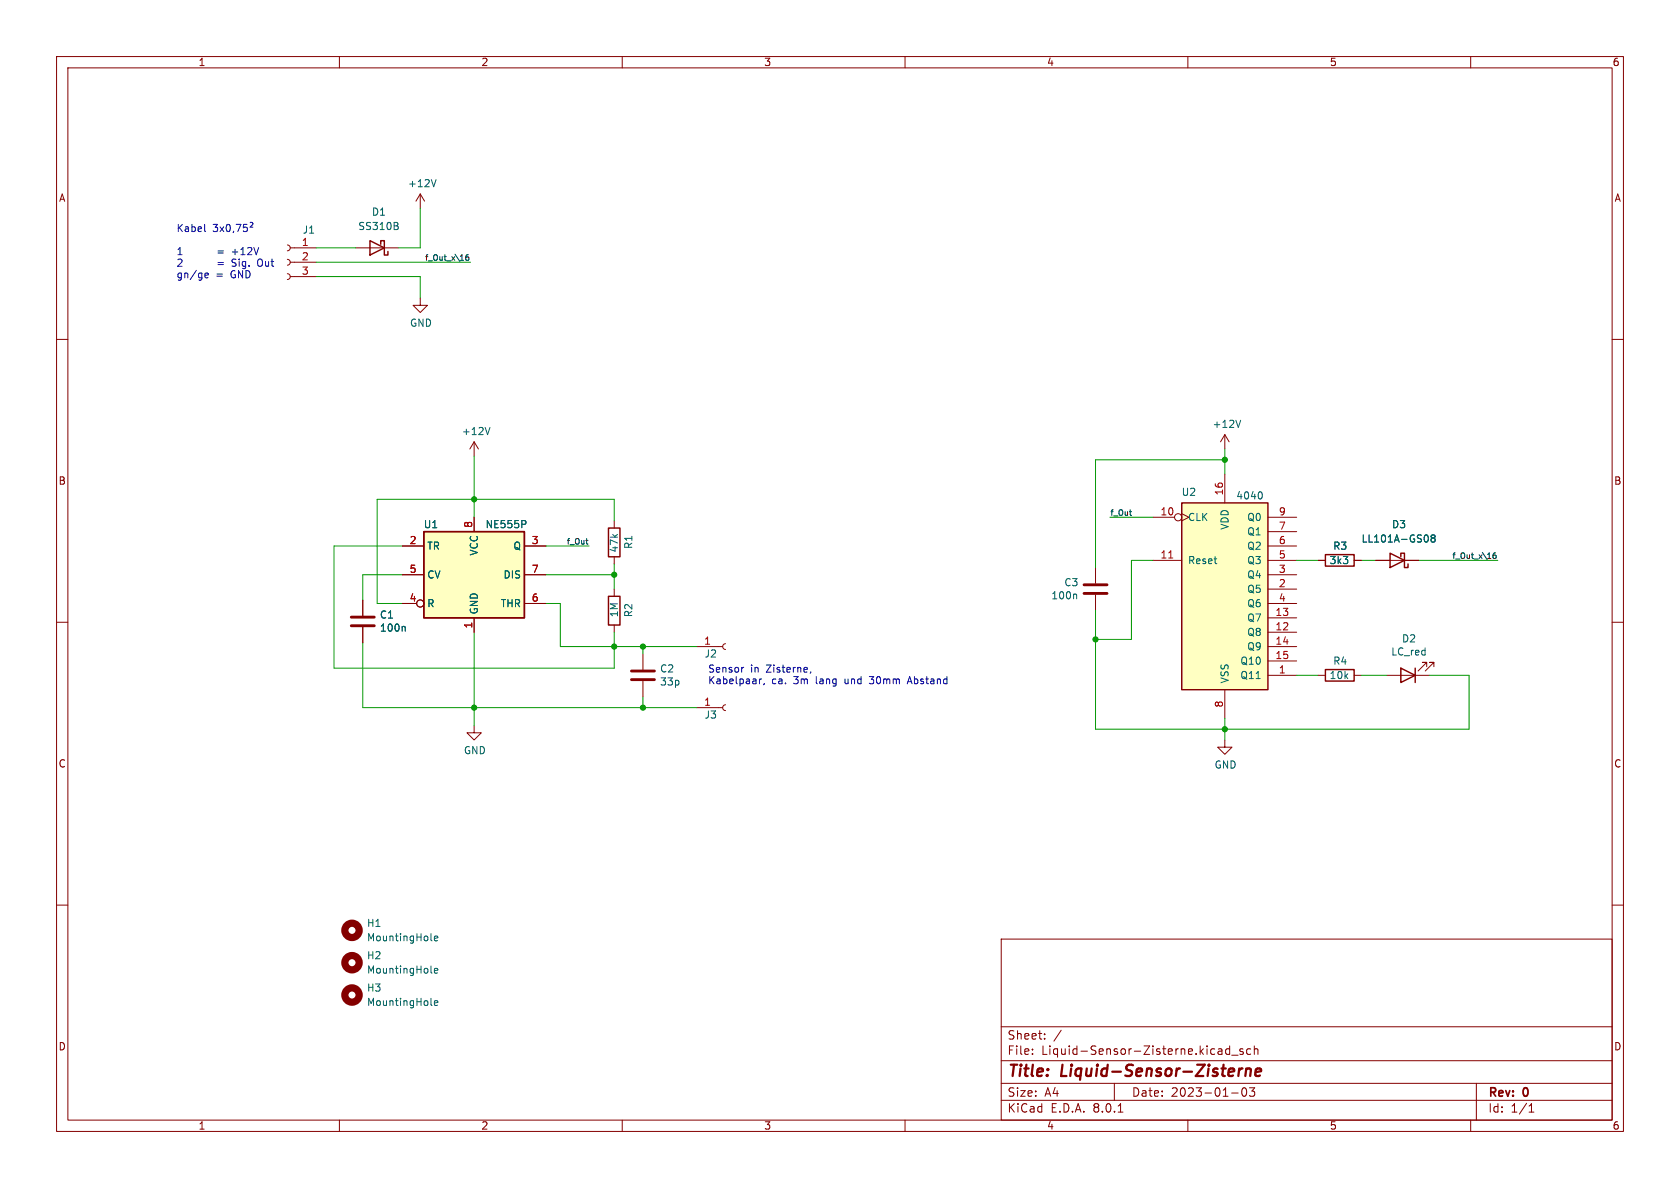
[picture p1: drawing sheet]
<svg xmlns="http://www.w3.org/2000/svg" width="297mm" height="210mm" viewBox="0 0 297 210" stroke-linecap="round" stroke-linejoin="round" font-family="sans-serif">
<g fill="none" stroke="#840000" stroke-width=".18">
<path d="M10 10h277v190h-277zM12 12h273v186h-273zM60 10v2M110 10v2M160 10v2M210 10v2M260 10v2M10 60h2M74.3 52.7v1.3h1.3l-1.3 1.2-1.3-1.2h1.3M285 60h2M83.8 78.1l-.7 1.3M83.8 78.1v2.5"/>
<path d="M83.8 78.1l.8 1.3M233 99.1h1.3M239.4 99.1h1.3M10 110h2M285 110h2M10 160h2M285 160h2M177 166h108v32h-108zM60 198v2M110 198v2M160 198v2M177 194.5h108"/>
<path d="M177 191.5h108M177 187.5h108M177 181.5h108M182.5 186.3v.1M182.5 185.5v.1M184.7 183.6v.1M184.7 182.8v.1M187.6 182.1l-1.3 2M197 191.5v3M197.7 196.6h.8M210 198v2M215.5 185.4h.3l.2 .2v.8"/>
<path d="M216 186.3l-.5 .1M216 185.8h-.5M217.4 185.5l-.4-.1-.3 .3v.4l.1 .2h.6M217.4 184.9v1.5M217.7 186.5h1.2M217.7 193.2h1.2M219.7 192.4l.2-.1a.81 .81 0 0 1 .6 .6 .81 .81 0 0 1-.3 .8l-.2 .1a.81 .81 0 0 1-.3-1.4zM219.7 185.5l-.3-.1-.2 .2v.2l.5 .2v.3h-.5M220.9 192.3h.9l-.5 .6 .4 .1v.7l-.2 .1h-.4l-.2-.1M221.1 185.5l-.4-.1-.3 .3v.4l.1 .2h.6M221.7 185.5l.3-.1 .3 .1 .1 .9M221.7 184.9v1.5"/>
<path d="M260 198v2M261 191.5v6.5M270.3 196.6h.9M270.3 195.5l.4-.4v1.5"/>
</g>
<path d="M219.7 188.9l-.5 .2M220.3 189.1a.49 .49 0 0 1 .8 .1l-.1 1M220.3 188.9l-.1 1.3M222 189.5l.9-.1v-.4l-.2-.1-.6 .1-.2 .9 .3 .3 .5-.1" fill="none" stroke="#840000" stroke-width=".4"/>
<path d="M86.6 75.6l-.4 1.2" fill="none" stroke="#006464" stroke-width=".18"/>
<path d="M234.3 98h5.1v2.1h-5.1z" fill="none" stroke="#840000" stroke-width=".25"/>
<path d="M208.9 88.9h15.3v33h-15.3z" fill="#ffffc2"/>
<path d="M65.4 42.5l2.5 1.3-2.5 1.3zM67.3 43.2v-.7h.6v2.6h.7v-.6M107.6 93.3h2v5.1h-2zM208.9 88.9h15.3v33h-15.3zM245.7 97.8l2.6 1.3-2.6 1.2zM247.6 98.4v-.6h.7v2.5h.6v-.6M234.3 118.4h5.1v2h-5.1zM247.6 118.1l2.6 1.3-2.6 1.3zM250.2 118.1v2.6" fill="none" stroke="#840000" stroke-width=".25"/>
<g fill="none" stroke="#840000" stroke-width=".18">
<path d="M74.3 34.3l-.8 1.3M74.3 34.3v2.5M74.3 34.3l.8 1.3M50.8 48.4l.4 .1 .1 .4-.1 .4-.4 .1M50.8 45.8l.4 .2 .1 .4-.1 .3-.4 .2M50.8 43.3l.4 .2 .1 .3-.1 .4-.4 .1M51.3 48.9h4.6M51.3 46.4h4.6M51.3 43.8h4.6M62.9 43.8h7.6M216.5 76.8v2.6M216.5 76.8l-.7 1.3"/>
<path d="M216.5 76.8l.8 1.3M108.6 92.1v1.2M108.6 98.4v1.3M203.8 91.4h3.8M203.8 99.1h5.1M208.9 90.8l1.3 .6-1.3 .7M216.5 83.8v5.1M224.2 91.4h5M224.2 99.1h5M224.2 96.5h5M224.2 94h5M243.2 99.1h7.6"/>
<path d="M193.7 100.3v2.8M193.7 105.2v2.8M224.2 119.4h5M224.2 111.8h5M224.2 109.2h5M224.2 114.3h5M224.2 116.8h5M224.2 104.1h5M224.2 101.6h5M224.2 106.7h5M233 119.4h1.3M239.4 119.4h1.3"/>
<path d="M245.1 119.4h7.6M252.2 117.9v-.8h-.7h.7l-1.5 1.5M253.5 117.9v-.8h-.8h.8l-1.5 1.5M216.5 130.8v1.3h1.3l-1.3 1.3-1.2-1.3h1.2M216.5 121.9v5.1"/>
<circle cx="208.3" cy="91.4" r=".63"/>
</g>
<path d="M206.6 98.6h.7" fill="none" stroke="#a90000" stroke-width=".18"/>
<path d="M70.1 39.9l.3 .3-.1 .3-.1 .1M70.2 39.4l.1 .2-.1 .3M77.1 31.7l-.4 1.3M219.3 74.3l-.4 1.3M222.9 86.9a.79 .79 0 0 1 0 1.3M252.3 94.6l.2 .4-.2 .8M253.2 95.1l-.2-.2 .2-.3h.3l.2 .2-.2 .3M253.2 95.1l-.2 .2v.3l.2 .2h.3l.2-.2v-.3l-.2-.2M253.2 95.1h.3M190.2 105l.1 .2v.7" fill="none" stroke="#006464" stroke-width=".18"/>
<path d="M191.6 103.4h4.1M191.6 104.9h4.1" fill="none" stroke="#840000" stroke-width=".51"/>
<path d="M74.9 94h17.8v15.2h-17.8z" fill="#ffffc2"/>
<path d="M74.9 94h17.8v15.2h-17.8zM107.6 105.4h2v5.1h-2z" fill="none" stroke="#840000" stroke-width=".25"/>
<g fill="none" stroke="#840000" stroke-width=".18">
<path d="M71.1 96.5h3.8M83.8 91.4v2.6M92.7 96.5h3.8M233 99.1h1.3M239.4 99.1h1.3M243.2 99.1h2.5M248.3 99.1h2.5M64.1 106v2.8M64.1 110.9v2.8M71.1 106.7h2.6M71.1 101.6h3.8M83.8 109.2v2.6"/>
<path d="M92.7 106.7h3.8M92.7 101.6h3.8M108.6 104.1v1.3M108.6 110.5v1.3M113.7 115.6v2.8M123.2 114.3h4.6M128.3 113.8l-.4 .1-.1 .4 .1 .4 .4 .1M83.8 128.3v1.2h1.3l-1.3 1.3-1.3-1.3h1.3M113.7 120.4v2.8M123.2 125.1h4.6M128.3 124.6l-.4 .1-.1 .4 .1 .4 .4 .1"/>
<circle cx="74.3" cy="106.7" r=".63"/>
</g>
<path d="M92.9 92.1l.1 .2-.1 .3M252.3 94.6l.2 .4-.2 .8M253.2 95.1l-.2-.2 .2-.3h.3l.2 .2-.2 .3M253.2 95.1l-.2 .2v.3l.2 .2h.3l.2-.2v-.3l-.2-.2M253.2 95.1h.3M71.5 110.7l.1 .2v.7M76.2 171.8l.2 .2M76.2 177.6l.2 .1M76.2 166.1l.2 .2M76.8 171.6l.6-.1-.1-.3h-.3l-.2 .2 .1 .6h.4M76.8 165.9l.6-.1-.1-.3h-.3l-.2 .1 .1 .7h.4M76.8 177.3l.6-.1-.1-.2-.3-.1-.2 .2 .1 .6h.4" fill="none" stroke="#006464" stroke-width=".18"/>
<g fill="none" stroke="#840000" stroke-width="1.3">
<circle cx="62.2" cy="175.9" r="1.27"/>
<circle cx="62.2" cy="164.5" r="1.27"/>
<circle cx="62.2" cy="170.2" r="1.27"/>
</g>
<path d="M62.1 110.6h4.1M62.1 109.1h4.1M111.6 118.6h4.1M111.6 120.1h4.1" fill="none" stroke="#840000" stroke-width=".51"/>
<path d="M82.8 45l-.3 .1-.1 .2-.1 .5 .2 .2 .3-.1v-.4l-.3-.1-.2 .2M103.6 95.5h.3M103.9 96.2h.1M264.4 97.7l-.3 .1-.1 .2-.1 .5 .2 .2 .4-.1-.1-.4-.3-.1-.2 .2" fill="none" stroke="#0f0f0f" stroke-width=".18"/>
<g fill="none" stroke="#0000c2" stroke-width=".18">
<path d="M36.2 39.7v1.1l.2 .1M37.7 39.7h.8l-.5 .5 .4 .1v.5l-.2 .1-.5-.1M40.1 39.8l.2-.1a.68 .68 0 0 1 .4 .6 .68 .68 0 0 1-.4 .6l-.2-.1-.1-.3zM41.7 39.7h.9l-.6 1.2M43.7 39.7h-.6l-.1 .6 .2-.1h.4l.1 .2v.4l-.2 .1-.5-.1M44.2 39.4l.3-.1 .2 .2-.1 .2-.4 .5h.5M36.2 48.7l.6-.1v-.3h-.4l-.2 .2 .1 .6h.5M38.5 44.4h1M38.5 44.7h1M38.5 46.4h1M38.5 46.8h1M38.9 40.1l.7 .8"/>
<path d="M39.6 40.1l-.7 .8M41 47h.6M41.1 44.5h.9M41.3 40.9l-.1 .2M41.7 45.9l-.4-.1-.3 .2 .1 .3 .5 .2M45.5 46.6a.43 .43 0 0 0 .3 .5 .43 .43 0 0 0 .5-.2M45.9 45.8l-.3 .2-.1 .2M46.1 45.8l.2 .2M131.5 118h-.3M143.3 118.8l-.1 .2M153.7 119.6h.8M160.8 119.6l-.4 1.3"/>
<path d="M134.3 120v.9M134.6 120l-.3 .3M135.1 120.8l-.1 .3M153.7 120.8l.2 .1M160.5 120.5h.6"/>
</g>
<g fill="none" stroke="#009600" stroke-width=".18">
<path d="M74.3 36.8v7h-3.8M55.9 46.4h27.3M55.9 48.9h18.4v3.8M55.9 43.8h7M216.5 79.4v4.4M71.1 96.5h-12v21.6h49.5v-6.3M83.8 80.6v10.8M96.5 96.5h7.6M108.6 92.1v-3.8h-41.9v18.4h4.4M108.6 99.7v4.4M196.2 91.4h7.6M203.8 99.1h-3.8v13.9h-6.3"/>
<path d="M216.5 81.3h-22.8v19M229.2 99.1h3.8M240.7 99.1h2.5M250.8 99.1h14M64.1 113.7v11.4h59.1M71.1 101.6h-7v4.4M83.8 111.8v16.5M96.5 106.7h2.6v7.6h24.1M96.5 101.6h12.1M113.7 114.3v1.3M193.7 108v20.9h66v-9.5h-7M229.2 119.4h3.8"/>
<path d="M240.7 119.4h4.4M113.7 123.2v1.9M216.5 127v3.8"/>
</g>
<g fill="#009600" stroke="#009600" stroke-width=".18">
<circle cx="113.7" cy="114.3" r=".46"/>
<circle cx="193.7" cy="113" r=".46"/>
<circle cx="216.5" cy="128.9" r=".46"/>
<circle cx="216.5" cy="81.3" r=".46"/>
<circle cx="83.8" cy="88.3" r=".46"/>
<circle cx="113.7" cy="125.1" r=".46"/>
<circle cx="108.6" cy="114.3" r=".46"/>
<circle cx="108.6" cy="101.6" r=".46"/>
<circle cx="83.8" cy="125.1" r=".46"/>
</g>
<g font-size="2.8" fill="#840000">
<text x="178" y="190.9">Title:</text>
<text x="187.7" y="190.9">Liquid-Sensor-Zisterne</text>
</g>
<g font-size="2.1" fill="#840000">
<text x="178" y="184">Sheet:</text>
<text x="178" y="186.7">File:</text>
<text x="184.1" y="186.7">Liquid-Sensor-Zisterne.kicad_sch</text>
<text x="178" y="196.9">KiCad</text>
<text x="178" y="194.1">Size:</text>
<text x="184.7" y="194.1">A4</text>
<text x="185.7" y="196.9">E.D.A.</text>
<text x="193.3" y="196.9">8.0.1</text>
<text x="200" y="194.1">Date:</text>
<text x="207" y="194.1">2023-01-03</text>
<text x="263" y="194.3">Rev:</text>
<text x="263" y="196.9">Id:</text>
<text x="267.1" y="196.9">1/1</text>
<text x="269.4" y="194.3">0</text>
</g>
<g font-size="1.8" fill="#840000">
<text x="35" y="11.9">1</text>
<text x="85" y="11.9">2</text>
<text x="135" y="11.9">3</text>
<text x="185" y="11.9">4</text>
<text x="235" y="11.9">5</text>
<text x="285" y="11.9">6</text>
<text x="10.3" y="35.9">A</text>
<text x="285.3" y="35.9">A</text>
<text x="10.3" y="85.9">B</text>
<text x="285.3" y="85.9">B</text>
<text x="10.3" y="135.9">C</text>
<text x="285.3" y="135.9">C</text>
<text x="10.3" y="185.9">D</text>
<text x="285.3" y="185.9">D</text>
<text x="35" y="199.9">1</text>
<text x="85" y="199.9">2</text>
<text x="135" y="199.9">3</text>
<text x="185" y="199.9">4</text>
<text x="235" y="199.9">5</text>
<text x="285" y="199.9">6</text>
</g>
<g font-size="1.8" fill="#006464">
<text x="72" y="33.3">+12V</text>
<text x="53.4" y="41.5">J1</text>
<text x="63.2" y="40.9">SS310B</text>
<text x="65.7" y="38.3">D1</text>
<text x="72.4" y="58">GND</text>
<text x="81.6" y="77.1">+12V</text>
<text x="214.3" y="75.8">+12V</text>
<text x="208.8" y="87.9">U2</text>
<text x="218.5" y="88.5">4040</text>
<text x="74.8" y="93.6">U1</text>
<text x="85.7" y="93.6">NE555P</text>
<text x="209.9" y="92.3">CLK</text>
<text x="217.4" y="93.7" transform="rotate(-90 217.4 93.7)">VDD</text>
<text x="220.4" y="94.8">Q1</text>
<text x="220.4" y="92.3">Q0</text>
<text x="246" y="93.6">D3</text>
<text x="75.4" y="97.4">TR</text>
<text x="84.7" y="98.3" transform="rotate(-90 84.7 98.3)">VCC</text>
<text x="90.7" y="97.4">Q</text>
<text x="109.4" y="97.8" transform="rotate(-90 109.4 97.8)">47k</text>
<text x="112" y="97.1" transform="rotate(-90 112 97.1)">R1</text>
<text x="209.9" y="99.9">Reset</text>
<text x="220.4" y="99.9">Q3</text>
<text x="220.4" y="97.4">Q2</text>
<text x="235" y="99.9">3k3</text>
<text x="235.6" y="97.4">R3</text>
<text x="240.6" y="96.1">LL101A-GS08</text>
<text x="75.4" y="107.5">R</text>
<text x="75.4" y="102.5">CV</text>
<text x="88.4" y="107.5">THR</text>
<text x="88.9" y="102.5">DIS</text>
<text x="185.8" y="106.1">100n</text>
<text x="188.1" y="103.8">C3</text>
<text x="220.4" y="105">Q5</text>
<text x="220.4" y="102.5">Q4</text>
<text x="220.4" y="107.5">Q6</text>
<text x="67.1" y="109.6">C1</text>
<text x="67.1" y="111.9">100n</text>
<text x="84.7" y="108.7" transform="rotate(-90 84.7 108.7)">GND</text>
<text x="109.4" y="109.2" transform="rotate(-90 109.4 109.2)">1M</text>
<text x="112" y="109.2" transform="rotate(-90 112 109.2)">R2</text>
<text x="220.4" y="112.6">Q8</text>
<text x="220.4" y="110.1">Q7</text>
<text x="247.8" y="113.8">D2</text>
<text x="116.6" y="119.1">C2</text>
<text x="124.5" y="116.4">J2</text>
<text x="219.2" y="117.7">Q10</text>
<text x="220.4" y="115.2">Q9</text>
<text x="235.6" y="117.7">R4</text>
<text x="245.9" y="116.1">LC_red</text>
<text x="116.6" y="121.4">33p</text>
<text x="217.4" y="120.9" transform="rotate(-90 217.4 120.9)">VSS</text>
<text x="219.2" y="120.2">Q11</text>
<text x="235" y="120.2">10k</text>
<text x="124.5" y="127.2">J3</text>
<text x="81.9" y="133.5">GND</text>
<text x="214.6" y="136.1">GND</text>
<text x="64.8" y="164.1">H1</text>
<text x="64.8" y="166.6">MountingHole</text>
<text x="64.8" y="169.8">H2</text>
<text x="64.8" y="172.3">MountingHole</text>
<text x="64.8" y="175.5">H3</text>
<text x="64.8" y="178">MountingHole</text>
</g>
<g font-size="1.8" fill="#0000c2">
<text x="31.1" y="41.1">Kabel</text>
<text x="31.1" y="45.2">1</text>
<text x="31.1" y="47.2">2</text>
<text x="42.1" y="45.2">+12V</text>
<text x="42.1" y="47.2">Sig.</text>
<text x="46.8" y="47.2">Out</text>
<text x="31.1" y="49.3">gn/ge</text>
<text x="38.2" y="49.3">=</text>
<text x="40.9" y="49.3">GND</text>
<text x="125.1" y="119">Sensor</text>
<text x="132.7" y="119">in</text>
<text x="135.6" y="119">Zisterne,</text>
<text x="125.1" y="121">Kabelpaar,</text>
<text x="136.4" y="121">ca.</text>
<text x="140.4" y="121">3m</text>
<text x="144.5" y="121">lang</text>
<text x="149.8" y="121">und</text>
<text x="154.4" y="121">30mm</text>
<text x="161.4" y="121">Abstand</text>
</g>
<g font-size="1.8" fill="#a90000">
<text x="53.3" y="43.6">1</text>
<text x="53.3" y="46.1">2</text>
<text x="53.3" y="48.6">3</text>
<text x="216.3" y="87.7" transform="rotate(-90 216.3 87.7)">16</text>
<text x="83.6" y="93.4" transform="rotate(-90 83.6 93.4)">8</text>
<text x="205.1" y="91.2">10</text>
<text x="226" y="93.7">7</text>
<text x="226" y="91.2">9</text>
<text x="72.3" y="96.3">2</text>
<text x="72.3" y="101.3">5</text>
<text x="93.9" y="96.3">3</text>
<text x="93.9" y="101.3">7</text>
<text x="205.1" y="98.8">11</text>
<text x="226" y="101.3">3</text>
<text x="226" y="98.8">5</text>
<text x="226" y="96.3">6</text>
<text x="72.3" y="106.4">4</text>
<text x="93.9" y="106.4">6</text>
<text x="226" y="103.9">2</text>
<text x="226" y="106.4">4</text>
<text x="83.6" y="111.2" transform="rotate(-90 83.6 111.2)">1</text>
<text x="225.4" y="111.5">12</text>
<text x="225.4" y="109">13</text>
<text x="124.4" y="114">1</text>
<text x="225.4" y="114">14</text>
<text x="225.4" y="116.6">15</text>
<text x="226" y="119.1">1</text>
<text x="124.4" y="124.8">1</text>
<text x="216.3" y="125.2" transform="rotate(-90 216.3 125.2)">8</text>
</g>
<g font-size="1.4" fill="#0f0f0f">
<text x="75" y="46.2">f_Out_x\16</text>
<text x="196.2" y="91.2">f_Out</text>
<text x="100.1" y="96.3">f_Out</text>
<text x="256.6" y="98.9">f_Out_x\16</text>
</g>
</svg>
